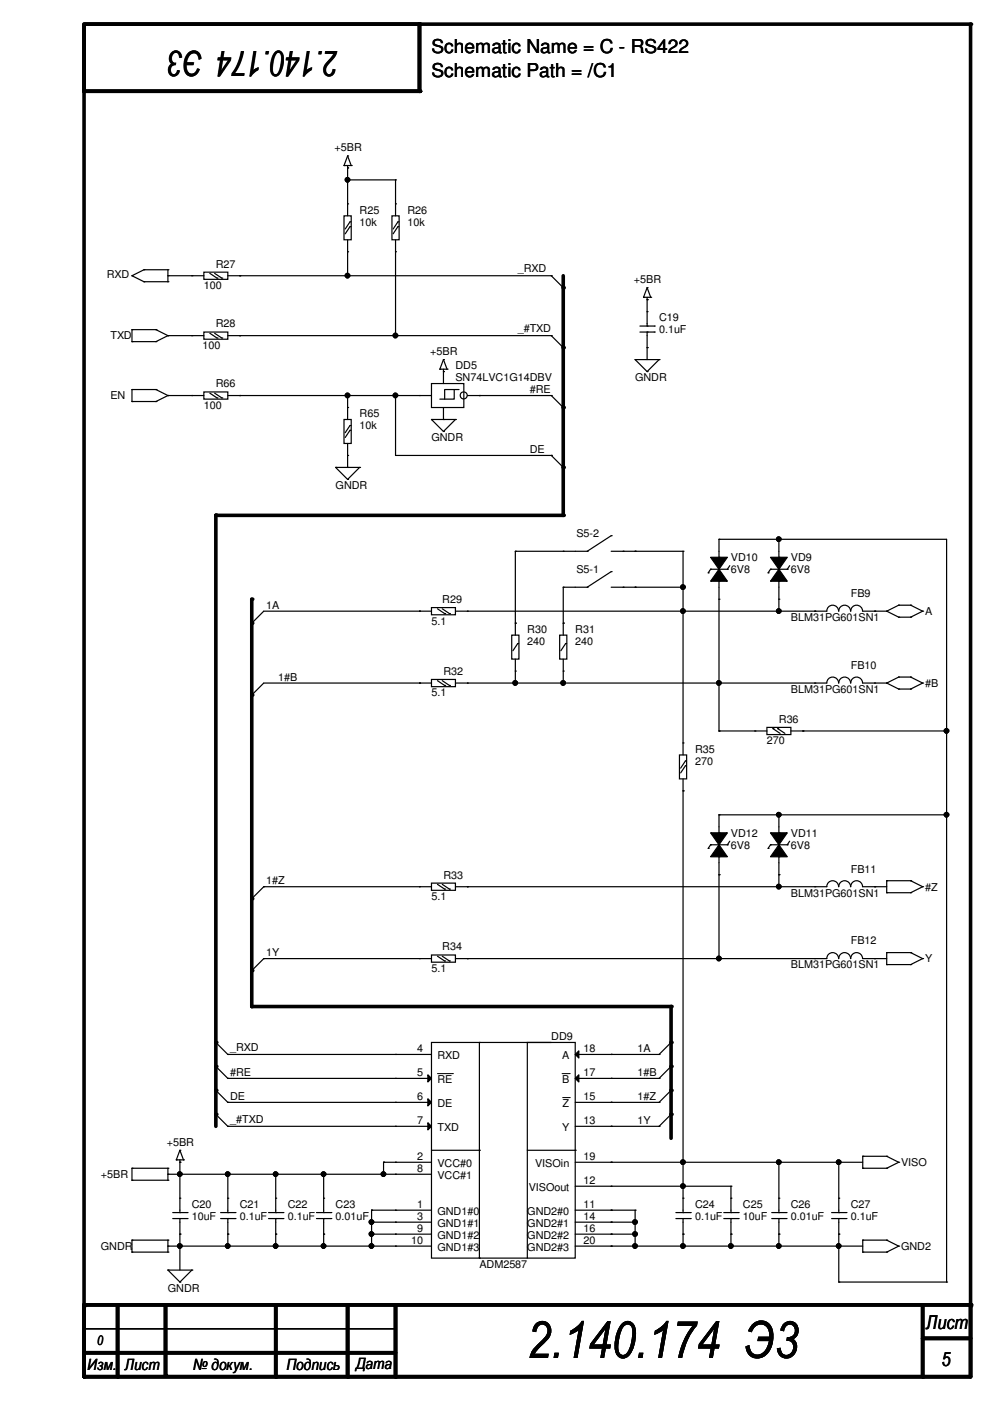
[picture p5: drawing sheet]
<svg xmlns="http://www.w3.org/2000/svg" width="210mm" height="297mm" viewBox="0 0 210 297" stroke-linecap="round" stroke-linejoin="round" font-family="sans-serif">
<g fill="none" stroke="#000" stroke-width=".76">
<path d="M17.8 5.1h188v286.8h-188v-286.5M88.9 5.1v14.2h-71.1M119.4 58.5v50.8h-73.6v129.5M53.4 127v86.4h88.9v27.9M18.1 276.6h187.7M24.9 276.6v15.3M35.1 276.6v15M58.5 276.6v15.3M73.7 276.6v15.3M83.9 276.6v15.3M195.6 276.6v15.3M17.8 286.8h66.1"/>
<path d="M195.6 283.8h10.2"/>
</g>
<g fill="#000">
<circle cx="17.8" cy="19.3" r=".38"/>
<circle cx="88.9" cy="19.3" r=".38"/>
<circle cx="88.9" cy="5.1" r=".38"/>
<circle cx="205.8" cy="5.1" r=".38"/>
<circle cx="119.4" cy="73.7" r=".38"/>
<circle cx="119.4" cy="61" r=".38"/>
<circle cx="119.4" cy="86.4" r=".38"/>
<circle cx="119.4" cy="99.1" r=".38"/>
<circle cx="45.8" cy="109.3" r=".38"/>
<circle cx="119.4" cy="109.3" r=".38"/>
<circle cx="53.4" cy="127" r=".38"/>
<circle cx="53.4" cy="132.1" r=".38"/>
<circle cx="53.4" cy="147.4" r=".38"/>
<circle cx="53.4" cy="190.5" r=".38"/>
<circle cx="53.4" cy="213.4" r=".38"/>
<circle cx="53.4" cy="205.8" r=".38"/>
<circle cx="142.3" cy="213.4" r=".38"/>
<circle cx="45.8" cy="221" r=".38"/>
<circle cx="45.8" cy="226.1" r=".38"/>
<circle cx="45.8" cy="236.3" r=".38"/>
<circle cx="45.8" cy="231.2" r=".38"/>
<circle cx="142.3" cy="221" r=".38"/>
<circle cx="142.3" cy="231.2" r=".38"/>
<circle cx="142.3" cy="226.1" r=".38"/>
<circle cx="142.3" cy="236.3" r=".38"/>
<circle cx="17.8" cy="276.6" r=".38"/>
<circle cx="17.8" cy="276.9" r=".38"/>
<circle cx="18.1" cy="276.6" r=".38"/>
<circle cx="205.8" cy="276.6" r=".38"/>
<circle cx="205.8" cy="276.9" r=".38"/>
<circle cx="17.8" cy="291.9" r=".38"/>
<circle cx="17.8" cy="286.8" r=".38"/>
<circle cx="24.9" cy="291.9" r=".38"/>
<circle cx="35.1" cy="291.6" r=".38"/>
<circle cx="58.5" cy="291.9" r=".38"/>
<circle cx="73.7" cy="291.9" r=".38"/>
<circle cx="83.9" cy="291.9" r=".38"/>
<circle cx="195.6" cy="283.8" r=".38"/>
<circle cx="195.6" cy="291.9" r=".38"/>
</g>
<g fill="none" stroke="#000" stroke-width=".25">
<path d="M72.9 35.1h.1M72.9 35.1h1.6M73.7 35.6h.1M73.7 33.1h.1M73.7 38.1h.1M73.7 35.1v10.7M73.7 33.1l-.8 2M73.7 33.1l.8 2M73.7 38.1h10.2M74.5 35.1h.1M83.9 38.1h.1M83.9 38.1v7.7"/>
<path d="M28 58.5h.1M28 58.5l2.5 1.2M30.5 59.7h.1M30.5 57.2h.1M30.5 59.7h5.1M30.5 57.2l-2.5 1.3M30.5 57.2h5.1M35.6 57.2h.1M35.6 59.7h.1M35.6 58.5h.1M35.6 57.2v2.5M35.6 58.5h7.6"/>
<path d="M40.7 58.5h.1M43.2 57.7h5.1v1.5h-5.1zM44.5 58l1.5 1M45.5 58l1.5 1M46 59h.1M47 59h.1M48.3 58.5h68.6M50.8 58.5h.1M72.9 45.8h1.6v5h-1.6zM73.7 53.4h.1M73.7 43.2h.1M73.7 58.5h.1"/>
<path d="M73.7 50.8v7.7M74.2 48h.1M74.2 47h.1M74.2 48l-1 1.6M74.2 47l-1 1.6M83.1 45.8h1.5v5h-1.5zM83.9 53.4h.1M83.9 43.2h.1M83.9 50.8v20.4M84.4 48h.1M84.4 47h.1M84.4 48l-1 1.6"/>
<path d="M84.4 47l-1 1.6M116.9 58.5h.1M116.9 58.5l2.5 2.5M28 69.9h.1M28 72.4h.1M28 69.9h5.1M28 69.9v2.5M28 72.4h5.1M33.1 69.9h.1M33.1 72.4h.1M33.1 69.9l2.5 1.3M35.6 71.2h.1"/>
<path d="M35.6 71.2l-2.5 1.2M35.6 71.2h7.6M40.7 71.2h.1M43.2 70.4h5.1v1.5h-5.1zM44.5 70.7l1.5 1M45.5 70.7l1.5 1M46 71.7h.1M47 71.7h.1M48.3 71.2h68.6M50.8 71.2h.1M83.9 71.2h.1M93.3 78.3h.1"/>
<path d="M93.3 78.3h1.5M94 78.8h.1M94 76.2h.1M94 78.3v3M94 76.2l-.7 2.1M94 76.2l.8 2.1M94.8 78.3h.1M116.9 71.2h.1M116.9 71.2l2.5 2.5M134.7 76.2h.1M134.7 76.2h5M134.7 76.2l2.5 2.6"/>
<path d="M135.7 70.4h3M135.7 69.1h3M136.4 63h.1M136.4 63h1.6M137.2 63.5h.1M137.2 61h.1M137.2 78.8h.1M137.2 69.1h.1M137.2 70.4h.1M137.2 66.1h.1M137.2 73.7h.1M137.2 63v6.1"/>
<path d="M137.2 70.4v5.8M137.2 61l-.8 2M137.2 61l.8 2M138 63h.1M138.7 70.4h.1M138.7 69.1h.1M139.7 76.2h.1M139.7 76.2l-2.5 2.6M28 82.6h.1M28 85.1h.1M28 82.6v2.5M28 82.6h5.1"/>
<path d="M28 85.1h5.1M33.1 82.6h.1M33.1 85.1h.1M33.1 82.6l2.5 1.3M35.6 83.9h.1M35.6 83.9l-2.5 1.2M35.6 83.9h7.6M40.7 83.9h.1M43.2 83.1h5.1v1.5h-5.1zM44.5 83.4l1.5 1M45.5 83.4l1.5 1M46 84.4h.1"/>
<path d="M47 84.4h.1M48.3 83.9h43.2M50.8 83.9h.1M71.2 99.1h.1M71.2 99.1h5M71.2 99.1l2.5 2.5M72.9 88.9h1.6v5.1h-1.6zM73.7 96.6h.1M73.7 86.4h.1M73.7 83.9h.1M73.7 99.1h.1M73.7 83.9v5"/>
<path d="M73.7 94v5.1M74.2 91.2h.1M74.2 90.2h.1M74.2 91.2l-1 1.6M74.2 90.2l-1 1.5M76.2 99.1h.1M76.2 99.1l-2.5 2.5M83.9 83.9h.1M83.9 83.9v12.7h33M88.9 83.9h.1M91.5 81.3h6.8v5.1h-6.8zM91.5 88.9h.1"/>
<path d="M91.5 88.9h5.1M91.5 88.9l2.5 2.6M94 91.5h.1M94 88.9h.1M94 86.4v2.5M96.3 82.6v2h-3M96.6 88.9h.1M96.6 88.9l-2.6 2.6M97.3 82.6h-3v2M99.1 83.9h17.8M101.6 83.9h.1M116.9 83.9h.1"/>
<path d="M116.9 96.6h.1M116.9 83.9l2.5 2.5M116.9 96.6l2.5 2.5M73.7 101.6h.1M109.3 116.9h.1M109.3 116.9h15.2M109.3 116.9v17.8M119.4 116.9h.1M124.5 116.9h.1M129.6 113.6h.1M129.6 116.9h15.2M129.6 113.6l-5.1 3.3"/>
<path d="M132.1 116.9h.1M134.7 116.9h.1M144.8 116.9h.1M144.8 116.9v43.2M150.7 118.2h3.5l-1.8 2.5zM152.4 118.2h.1M152.4 114.3h.1M152.4 114.3v3.9M152.4 114.3h48.3v157.5M154.7 119.9l-.5 .8M163.4 118.2h3.5l-1.8 2.5zM165.1 118.2h.1"/>
<path d="M165.1 114.3h.1M165.1 114.3v3.9M167.4 119.9l-.5 .8M53.4 132.1h.1M88.9 129.6h.1M91.5 128.8h5.1v1.5h-5.1zM91.5 129.6h-35.6l-2.5 2.5M92.8 129.1l1.5 1M93.8 129.1l1.5 1M94.3 130.1h.1M95.3 130.1h.1M96.6 129.6h78.7a1.25 1.25 0 0 1 1.3-1.3 1.25 1.25 0 0 1 1.2 1.3"/>
<path d="M99.1 129.6h.1M108.5 134.7h1.5v5h-1.5zM109.3 132.1h.1M109.3 139.7v5.1M109.8 136.4h.1M109.8 136.4l-1 1.6M118.7 134.7h1.5v5h-1.5zM119.4 124.5h.1M119.4 132.1h.1M119.4 124.5h5.1M119.4 124.5v10.2M119.4 139.7v5.1"/>
<path d="M119.9 136.4h.1M119.9 136.4l-1 1.6M124.5 124.5h.1M129.6 121.2h.1M129.6 124.5h15.2M129.6 121.2l-5.1 3.3M132.1 124.5h.1M134.7 124.5h.1M144.8 129.6h.1M144.8 124.5h.1M150.2 121.5h.1M150.7 120.7h.1"/>
<path d="M150.7 120.7h3.5M150.7 120.7l-.5 .8M152.4 120.7l1.8 2.5h-3.5zM152.4 123.2h.1M152.4 127h.1M152.4 123.2v31.8M154.2 120.7h.1M162.9 121.5h.1M163.4 120.7h.1M163.4 120.7h3.5M163.4 120.7l-.5 .8M165.1 120.7l1.8 2.5h-3.5z"/>
<path d="M165.1 123.2h.1M165.1 127h.1M165.1 129.6h.1M165.1 123.2v6.4M166.9 120.7h.1M172.8 129.6h.1M177.8 129.6a1.25 1.25 0 0 1 1.3-1.3 1.25 1.25 0 0 1 1.2 1.3M180.4 129.6a1.25 1.25 0 0 1 1.2-1.3 1.25 1.25 0 0 1 1.3 1.3M182.9 129.6h5.1M185.5 129.6h.1M188 129.6h.1M188 129.6l2.5 1.3"/>
<path d="M190.5 128.3h.1M190.5 130.9h.1M190.5 128.3l-2.5 1.3M190.5 128.3h2.6M190.5 130.9h2.6M193.1 128.3h.1M193.1 130.9h.1M193.1 128.3l2.5 1.3M195.6 129.6h.1M195.6 129.6l-2.5 1.3M53.4 147.4h.1M88.9 144.8h.1"/>
<path d="M91.5 144.1h5.1v1.5h-5.1zM91.5 144.8h-35.6l-2.5 2.6M92.8 144.3l1.5 1M93.8 144.3l1.5 1M94.3 145.3h.1M95.3 145.3h.1M96.6 144.8h78.7a1.25 1.25 0 0 1 1.3-1.2 1.25 1.25 0 0 1 1.2 1.2M99.1 144.8h.1M109.3 142.3h.1M109.3 144.8h.1M119.4 142.3h.1M119.4 144.8h.1"/>
<path d="M144.8 157.5h.1M152.4 144.8h.1M152.4 155h.1M152.4 155h10.2M160.1 155h.1M162.6 154.2h5.1v1.5h-5.1zM163.9 154.5h.1M163.9 154.5l1.5 1M164.9 154.5h.1M164.9 154.5l1.5 1M167.7 155h33M170.2 155h.1"/>
<path d="M172.8 144.8h.1M177.8 144.8a1.25 1.25 0 0 1 1.3-1.2 1.25 1.25 0 0 1 1.2 1.2M180.4 144.8a1.25 1.25 0 0 1 1.2-1.2 1.25 1.25 0 0 1 1.3 1.2M182.9 144.8h5.1M185.5 144.8h.1M188 144.8h.1M188 144.8l2.5 1.3M190.5 143.6h.1M190.5 146.1h.1M190.5 143.6l-2.5 1.2M190.5 143.6h2.6M190.5 146.1h2.6"/>
<path d="M193.1 143.6h.1M193.1 146.1h.1M193.1 143.6l2.5 1.2M195.6 144.8h.1M195.6 144.8l-2.5 1.3M200.7 155h.1M144.1 160.1h1.5v5h-1.5zM144.8 167.7h.1M144.8 165.1v92M145.3 162.3h.1M145.3 161.3h.1M145.3 162.3l-1 1.6"/>
<path d="M145.3 161.3l-1 1.6M150.2 179.9h.1M150.7 176.6h3.5l-1.8 2.5zM150.7 179.1h.1M150.7 179.1h3.5M150.7 179.1l-.5 .8M152.4 179.1l1.8 2.6h-3.5zM152.4 176.6h.1M152.4 172.8h.1M152.4 172.8v3.8M152.4 172.8h48.3M154.2 179.1h.1"/>
<path d="M154.7 178.4l-.5 .7M162.9 179.9h.1M163.4 176.6h3.5l-1.8 2.5zM163.4 179.1h.1M163.4 179.1h3.5M163.4 179.1l-.5 .8M165.1 179.1l1.8 2.6h-3.5zM165.1 176.6h.1M165.1 172.8h.1M165.1 172.8v3.8M166.9 179.1h.1M167.4 178.4l-.5 .7"/>
<path d="M200.7 172.8h.1M53.4 190.5h.1M55.9 188h.1M55.9 188l-2.5 2.5M55.9 188h35.6M88.9 188h.1M91.5 187.2h5.1v1.6h-5.1zM92.8 187.5l1.5 1M93.8 187.5l1.5 1M94.3 188.5h.1M95.3 188.5h.1M96.6 188h78.7a1.25 1.25 0 0 1 1.3-1.3 1.25 1.25 0 0 1 1.2 1.3"/>
<path d="M99.1 188h.1M152.4 181.7h.1M152.4 185.5h.1M152.4 181.7v21.5M165.1 181.7h.1M165.1 185.5h.1M165.1 188h.1M165.1 181.7v6.3M172.8 188h.1M177.8 188a1.25 1.25 0 0 1 1.3-1.3 1.25 1.25 0 0 1 1.2 1.3M180.4 188a1.25 1.25 0 0 1 1.2-1.3 1.25 1.25 0 0 1 1.3 1.3M182.9 188h5.1"/>
<path d="M185.5 188h.1M188 189.3h.1M188 186.7h.1M188 186.7h5.1M188 189.3h5.1M188 186.7v2.6M193.1 186.7h.1M193.1 189.3h.1M193.1 186.7l2.5 1.3M195.6 188h.1M195.6 188l-2.5 1.3M53.4 205.8h.1"/>
<path d="M55.9 203.2h.1M55.9 203.2l-2.5 2.6M55.9 203.2h35.6M88.9 203.2h.1M91.5 202.5h5.1v1.5h-5.1zM92.8 202.7l1.5 1.1M93.8 202.7l1.5 1.1M94.3 203.8h.1M95.3 203.8h.1M96.6 203.2h78.7a1.25 1.25 0 0 1 1.3-1.2 1.25 1.25 0 0 1 1.2 1.2M99.1 203.2h.1M152.4 203.2h.1"/>
<path d="M172.8 203.2h.1M177.8 203.2a1.25 1.25 0 0 1 1.3-1.2 1.25 1.25 0 0 1 1.2 1.2M180.4 203.2a1.25 1.25 0 0 1 1.2-1.2 1.25 1.25 0 0 1 1.3 1.2M182.9 203.2h5.1M185.5 203.2h.1M188 204.5h.1M188 202h.1M188 202v2.5M188 202h5.1M188 204.5h5.1M193.1 202h.1M193.1 204.5h.1"/>
<path d="M193.1 202l2.5 1.2M195.6 203.2h.1M195.6 203.2l-2.5 1.3M45.8 221h.1M45.8 236.3h.1M45.8 226.1h.1M45.8 231.2h.1M45.8 221l2.5 2.6M45.8 236.3l2.5 2.5M45.8 226.1l2.5 2.5M45.8 231.2l2.5 2.5M48.3 238.8h.1"/>
<path d="M48.3 223.6h.1M48.3 233.7h.1M48.3 228.6h.1M48.3 223.6h43.2M48.3 228.6h43.2M48.3 233.7h43.2M48.3 238.8h43.2M83.9 223.6h.1M83.9 228.6h.1M83.9 233.7h.1M83.9 238.8h.1M90.7 227.9l.8 .7-.8 .8z"/>
<path d="M90.7 233l.8 .7-.8 .8zM90.7 238l.8 .8-.8 .8zM91.5 221h10.1v45.7h-10.1zM101.6 221h.1M101.6 221h15.3M111.8 221h10.2v45.7h-10.2zM122 228.6l.7-.7v1.5zM122 223.6l.7-.8v1.5zM122 223.6h17.7M122 228.6h17.7M122 233.7h17.7M122 238.8h17.7"/>
<path d="M129.6 238.8h.1M129.6 233.7h.1M129.6 228.6h.1M129.6 223.6h.1M139.7 223.6h.1M139.7 228.6h.1M139.7 233.7h.1M139.7 238.8h.1M142.3 221l-2.6 2.6M142.3 226.1l-2.6 2.5M142.3 231.2l-2.6 2.5M142.3 236.3l-2.6 2.5"/>
<path d="M28 250.2h.1M28 247.7h.1M28 247.7v2.5M28 247.7h7.6M28 250.2h7.6M35.6 247.7h.1M35.6 250.2h.1M35.6 249h.1M35.6 247.7v2.5M35.6 249h55.9M36.6 258.4h3.1M36.6 257.1h3.1"/>
<path d="M37.4 245.9h.1M37.4 245.9h1.5M38.1 246.4h.1M38.1 243.9h.1M38.1 257.1h.1M38.1 258.4h.1M38.1 254h.1M38.1 249h.1M38.1 245.9v11.2M38.1 258.4v10.9M38.1 243.9l-.7 2M38.1 243.9l.8 2"/>
<path d="M38.9 245.9h.1M39.7 258.4h.1M39.7 257.1h.1M46.8 258.4h3M46.8 257.1h3M48.3 257.1h.1M48.3 258.4h.1M48.3 254h.1M48.3 249h.1M48.3 249v8.1M48.3 258.4v5.8M49.8 258.4h.1"/>
<path d="M49.8 257.1h.1M56.9 258.4h3.1M56.9 257.1h3.1M58.5 257.1h.1M58.5 258.4h.1M58.5 254h.1M58.5 249h.1M58.5 249v8.1M58.5 258.4v5.8M60 258.4h.1M60 257.1h.1M67.1 258.4h3"/>
<path d="M67.1 257.1h3M68.6 257.1h.1M68.6 258.4h.1M68.6 254h.1M68.6 249h.1M68.6 249v8.1M68.6 258.4v5.8M70.1 258.4h.1M70.1 257.1h.1M78.8 256.6h.1M78.8 259.1h.1M78.8 259.1h12.7"/>
<path d="M78.8 256.6h12.7M78.8 256.6v7.6M81.3 249h.1M81.3 246.4h.1M81.3 246.4h10.2M81.3 246.4v2.6M83.9 246.4h.1M83.9 259.1h.1M83.9 249h.1M83.9 256.6h.1M91.5 243.9h10.1M101.6 243.9h.1"/>
<path d="M111.8 243.9h10.2M122 243.9h.1M122 246.4h60.9M122 259.1h12.7M122 256.6h12.7M122 251.5h33M129.6 256.6h.1M129.6 251.5h.1M129.6 259.1h.1M129.6 246.4h.1M134.7 256.6h.1M134.7 259.1h.1"/>
<path d="M134.7 256.6v7.6M143.3 258.4h3M143.3 257.1h3M144.8 257.1h.1M144.8 258.4h.1M144.8 254h.1M144.8 251.5h.1M144.8 246.4h.1M144.8 258.4v5.8M146.3 258.4h.1M146.3 257.1h.1M153.5 258.4h3"/>
<path d="M153.5 257.1h3M155 257.1h.1M155 258.4h.1M155 254h.1M155 251.5h.1M155 251.5v5.6M155 258.4v5.8M156.5 258.4h.1M156.5 257.1h.1M163.6 258.4h3.1M163.6 257.1h3.1M165.1 257.1h.1"/>
<path d="M165.1 258.4h.1M165.1 254h.1M165.1 246.4h.1M165.1 246.4v10.7M165.1 258.4v5.8M166.7 258.4h.1M166.7 257.1h.1M176.3 258.4h3.1M176.3 257.1h3.1M177.8 257.1h.1M177.8 258.4h.1M177.8 254h.1"/>
<path d="M177.8 246.4h.1M177.8 246.4v10.7M177.8 258.4v13.4M179.4 258.4h.1M179.4 257.1h.1M182.9 247.7h.1M182.9 245.2h.1M182.9 247.7h5.1M182.9 245.2h5.1M182.9 245.2v2.5M188 245.2h.1M188 247.7h.1"/>
<path d="M188 245.2l2.5 1.2M190.5 246.4h.1M190.5 246.4l-2.5 1.3M17.8 277.4h.1M17.8 276.9v.5M28 265.5h.1M28 262.9h.1M28 262.9v2.6M28 262.9h7.6M28 265.5h7.6M35.6 262.9h.1M35.6 265.5h.1"/>
<path d="M35.6 269.3h.1M35.6 264.2h.1M35.6 262.9v2.6M35.6 269.3h5.1M35.6 269.3l2.5 2.5M35.6 264.2h55.9M38.1 271.8h.1M38.1 261.7h.1M38.1 264.2h.1M40.7 269.3h.1M40.7 269.3l-2.6 2.5M48.3 261.7h.1"/>
<path d="M48.3 264.2h.1M58.5 261.7h.1M58.5 264.2h.1M68.6 261.7h.1M68.6 264.2h.1M78.8 264.2h.1M78.8 261.7h.1M78.8 261.7h12.7M83.9 264.2h.1M83.9 261.7h.1M101.6 266.7h.1M101.6 266.7h10.2"/>
<path d="M122 264.2h60.9M122 261.7h12.7M129.6 261.7h.1M129.6 264.2h.1M134.7 264.2h.1M134.7 261.7h.1M144.8 261.7h.1M144.8 264.2h.1M155 261.7h.1M155 264.2h.1M165.1 261.7h.1M177.8 261.7h.1"/>
<path d="M177.8 264.2h.1M177.8 271.8h.1M177.8 271.8h22.9M182.9 265.5h.1M182.9 262.9h.1M182.9 262.9h5.1M182.9 265.5h5.1M182.9 262.9v2.6M188 262.9h.1M188 265.5h.1M188 262.9l2.5 1.3M190.5 264.2h.1"/>
<path d="M190.5 264.2l-2.5 1.3M200.7 271.8h.1M17.8 281.7h.1M17.8 281.7h66.1"/>
<circle cx="73.7" cy="38.1" r=".49"/>
<circle cx="73.7" cy="58.4" r=".49"/>
<circle cx="83.8" cy="71.1" r=".49"/>
<circle cx="73.7" cy="83.8" r=".49"/>
<circle cx="83.8" cy="83.8" r=".49"/>
<circle cx="98.3" cy="83.8" r=".75"/>
<circle cx="165.1" cy="114.3" r=".49"/>
<circle cx="144.8" cy="124.5" r=".49"/>
<circle cx="144.8" cy="129.6" r=".49"/>
<circle cx="165.1" cy="129.6" r=".49"/>
<circle cx="109.2" cy="144.8" r=".49"/>
<circle cx="119.4" cy="144.8" r=".49"/>
<circle cx="152.4" cy="144.8" r=".49"/>
<circle cx="200.7" cy="155" r=".49"/>
<circle cx="165.1" cy="172.7" r=".49"/>
<circle cx="200.7" cy="172.7" r=".49"/>
<circle cx="165.1" cy="188" r=".49"/>
<circle cx="152.4" cy="203.2" r=".49"/>
<circle cx="38.1" cy="248.9" r=".49"/>
<circle cx="48.3" cy="248.9" r=".49"/>
<circle cx="58.4" cy="248.9" r=".49"/>
<circle cx="68.6" cy="248.9" r=".49"/>
<circle cx="78.8" cy="259.1" r=".49"/>
<circle cx="81.3" cy="248.9" r=".49"/>
<circle cx="134.6" cy="259.1" r=".49"/>
<circle cx="144.8" cy="251.5" r=".49"/>
<circle cx="144.8" cy="246.4" r=".49"/>
<circle cx="165.1" cy="246.4" r=".49"/>
<circle cx="177.8" cy="246.4" r=".49"/>
<circle cx="38.1" cy="264.2" r=".49"/>
<circle cx="48.3" cy="264.2" r=".49"/>
<circle cx="58.4" cy="264.2" r=".49"/>
<circle cx="68.6" cy="264.2" r=".49"/>
<circle cx="78.8" cy="261.6" r=".49"/>
<circle cx="78.8" cy="264.2" r=".49"/>
<circle cx="134.6" cy="261.6" r=".49"/>
<circle cx="134.6" cy="264.2" r=".49"/>
<circle cx="144.8" cy="264.2" r=".49"/>
<circle cx="155" cy="264.2" r=".49"/>
<circle cx="165.1" cy="264.2" r=".49"/>
<circle cx="177.8" cy="264.2" r=".49"/>
</g>
<g fill="#000">
<path d="M90.7 227.9l.8 .7-.8 .8zM90.7 233l.8 .7-.8 .8zM90.7 238l.8 .8-.8 .8zM122 228.6l.7-.7v1.5zM122 223.6l.7-.8v1.5z"/>
<path d="M150.7 118.2h3.5l-1.8 2.5z" fill-rule="evenodd"/>
<path d="M152.4 120.7l1.8 2.5h-3.5z" fill-rule="evenodd"/>
<path d="M163.4 118.2h3.5l-1.8 2.5z" fill-rule="evenodd"/>
<path d="M165.1 120.7l1.8 2.5h-3.5z" fill-rule="evenodd"/>
<path d="M150.7 176.6h3.5l-1.8 2.5z" fill-rule="evenodd"/>
<path d="M152.4 179.1l1.8 2.6h-3.5z" fill-rule="evenodd"/>
<path d="M163.4 176.6h3.5l-1.8 2.5z" fill-rule="evenodd"/>
<path d="M165.1 179.1l1.8 2.6h-3.5z" fill-rule="evenodd"/>
<circle cx="73.7" cy="38.1" r=".49"/>
<circle cx="73.7" cy="58.4" r=".49"/>
<circle cx="83.8" cy="71.1" r=".49"/>
<circle cx="73.7" cy="83.8" r=".49"/>
<circle cx="83.8" cy="83.8" r=".49"/>
<circle cx="165.1" cy="114.3" r=".49"/>
<circle cx="144.8" cy="124.5" r=".49"/>
<circle cx="144.8" cy="129.6" r=".49"/>
<circle cx="165.1" cy="129.6" r=".49"/>
<circle cx="109.2" cy="144.8" r=".49"/>
<circle cx="119.4" cy="144.8" r=".49"/>
<circle cx="152.4" cy="144.8" r=".49"/>
<circle cx="200.7" cy="155" r=".49"/>
<circle cx="165.1" cy="172.7" r=".49"/>
<circle cx="200.7" cy="172.7" r=".49"/>
<circle cx="165.1" cy="188" r=".49"/>
<circle cx="152.4" cy="203.2" r=".49"/>
<circle cx="38.1" cy="248.9" r=".49"/>
<circle cx="48.3" cy="248.9" r=".49"/>
<circle cx="58.4" cy="248.9" r=".49"/>
<circle cx="68.6" cy="248.9" r=".49"/>
<circle cx="78.8" cy="259.1" r=".49"/>
<circle cx="81.3" cy="248.9" r=".49"/>
<circle cx="134.6" cy="259.1" r=".49"/>
<circle cx="144.8" cy="251.5" r=".49"/>
<circle cx="144.8" cy="246.4" r=".49"/>
<circle cx="165.1" cy="246.4" r=".49"/>
<circle cx="177.8" cy="246.4" r=".49"/>
<circle cx="38.1" cy="264.2" r=".49"/>
<circle cx="48.3" cy="264.2" r=".49"/>
<circle cx="58.4" cy="264.2" r=".49"/>
<circle cx="68.6" cy="264.2" r=".49"/>
<circle cx="78.8" cy="261.6" r=".49"/>
<circle cx="78.8" cy="264.2" r=".49"/>
<circle cx="134.6" cy="261.6" r=".49"/>
<circle cx="134.6" cy="264.2" r=".49"/>
<circle cx="144.8" cy="264.2" r=".49"/>
<circle cx="155" cy="264.2" r=".49"/>
<circle cx="165.1" cy="264.2" r=".49"/>
<circle cx="177.8" cy="264.2" r=".49"/>
</g>
<path d="M92.8 227.6h3.1M95.9 227.6h.1M119.2 227.6h1.5M119.3 232.7h1.4M120.7 232.7h.1M120.7 227.6h.1" fill="none" stroke="#000" stroke-width=".21"/>
<text font-size="10.9" x="111.7" y="287.9">2.140.174 Э3</text>
<text font-size="7.4" x="71.8" y="10.8" transform="rotate(-180 71.8 10.8)">2.140.174 Э3</text>
<g font-size="4.1">
<text x="91.5" y="11.3">Schematic Name = C - RS422</text>
<text x="91.5" y="16.4">Schematic Path = /C1</text>
<text x="196.4" y="281.7">Лист</text>
<text x="199.6" y="289.6">5</text>
</g>
<g font-size="3.3">
<text x="18.6" y="290.4">Изм. Лист</text>
<text x="40.9" y="290.4">№ докум.</text>
<text x="60.7" y="290.4">Подпись</text>
<text x="75.5" y="290.2">Дата</text>
</g>
<text font-size="2.8" x="20.6" y="285.1">0</text>
<g font-size="2.3">
<text x="70.9" y="32.1">+5BR</text>
<text x="76.2" y="45.3">R25</text>
<text x="76.2" y="47.8">10k</text>
<text x="86.4" y="45.3">R26</text>
<text x="86.4" y="47.8">10k</text>
<text x="22.6" y="59">RXD</text>
<text x="45.8" y="56.7">R27</text>
<text x="109.8" y="57.7">_RXD</text>
<text x="43.2" y="61.3">100</text>
<text x="134.4" y="60">+5BR</text>
<text x="23.4" y="72">TXD</text>
<text x="45.8" y="69.4">R28</text>
<text x="109.8" y="70.4">_#TXD</text>
<text x="139.7" y="68.2">C19</text>
<text x="139.7" y="70.7">0.1uF</text>
<text x="43" y="74">100</text>
<text x="91.2" y="75.3">+5BR</text>
<text x="45.8" y="82.1">R66</text>
<text x="96.6" y="78.3">DD5</text>
<text x="96.6" y="80.9">SN74LVC1G14DBV</text>
<text x="112.3" y="83.4">#RE</text>
<text x="134.7" y="80.9">GNDR</text>
<text x="23.4" y="84.7">EN</text>
<text x="43.2" y="86.7">100</text>
<text x="76.2" y="88.5">R65</text>
<text x="76.2" y="91">10k</text>
<text x="91.5" y="93.6">GNDR</text>
<text x="112.3" y="96.1">DE</text>
<text x="71.2" y="103.7">GNDR</text>
<text x="122.2" y="113.9">S5-2</text>
<text x="155" y="119">VD10</text>
<text x="167.7" y="119">VD9</text>
<text x="122.2" y="121.5">S5-1</text>
<text x="155" y="121.5">6V8</text>
<text x="167.7" y="121.5">6V8</text>
<text x="56.4" y="129.1">1A</text>
<text x="93.8" y="127.8">R29</text>
<text x="167.7" y="131.7">BLM31PG601SN1</text>
<text x="180.4" y="126.6">FB9</text>
<text x="196.1" y="130.4">A</text>
<text x="91.5" y="132.4">5.1</text>
<text x="111.8" y="134.2">R30</text>
<text x="111.8" y="136.7">240</text>
<text x="122" y="134.2">R31</text>
<text x="122" y="136.7">240</text>
<text x="94" y="143.1">R32</text>
<text x="180.4" y="141.8">FB10</text>
<text x="59" y="144.3">1#B</text>
<text x="91.5" y="147.7">5.1</text>
<text x="167.7" y="146.9">BLM31PG601SN1</text>
<text x="196.1" y="145.6">#B</text>
<text x="165.1" y="153.2">R36</text>
<text x="147.4" y="159.6">R35</text>
<text x="162.6" y="157.8">270</text>
<text x="147.4" y="162.1">270</text>
<text x="155" y="177.4">VD12</text>
<text x="155" y="179.9">6V8</text>
<text x="167.7" y="177.4">VD11</text>
<text x="167.7" y="179.9">6V8</text>
<text x="180.4" y="185">FB11</text>
<text x="56.4" y="187.5">1#Z</text>
<text x="91.5" y="190.8">5.1</text>
<text x="94" y="186.3">R33</text>
<text x="167.7" y="190.1">BLM31PG601SN1</text>
<text x="196.1" y="188.8">#Z</text>
<text x="56.4" y="202.7">1Y</text>
<text x="93.8" y="201.5">R34</text>
<text x="180.4" y="200.2">FB12</text>
<text x="91.5" y="206.1">5.1</text>
<text x="167.7" y="205.3">BLM31PG601SN1</text>
<text x="196.1" y="204">Y</text>
<text x="116.9" y="220.6">DD9</text>
<text x="48.8" y="222.8">_RXD</text>
<text x="88.4" y="223">4</text>
<text x="92.8" y="224.6">RXD</text>
<text x="119.2" y="224.6">A</text>
<text x="123.7" y="223">18</text>
<text x="135.2" y="223.1">1A</text>
<text x="48.8" y="233.2">DE</text>
<text x="48.8" y="228.1">#RE</text>
<text x="88.4" y="228.1">5</text>
<text x="88.4" y="233.2">6</text>
<text x="92.8" y="229.7">RE</text>
<text x="119.2" y="229.7">B</text>
<text x="123.7" y="233.2">15</text>
<text x="123.7" y="228.1">17</text>
<text x="135.2" y="228.1">1#B</text>
<text x="135.2" y="233.2">1#Z</text>
<text x="48.8" y="238.1">_#TXD</text>
<text x="88.4" y="238.3">7</text>
<text x="92.8" y="234.8">DE</text>
<text x="92.8" y="239.9">TXD</text>
<text x="119.2" y="239.9">Y</text>
<text x="119.3" y="234.8">Z</text>
<text x="123.7" y="238.3">13</text>
<text x="135.2" y="238.3">1Y</text>
<text x="35.3" y="242.9">+5BR</text>
<text x="88.4" y="245.9">2</text>
<text x="123.7" y="245.9">19</text>
<text x="21.4" y="249.8">+5BR</text>
<text x="88.4" y="248.4">8</text>
<text x="92.8" y="247.5">VCC#0</text>
<text x="92.8" y="250">VCC#1</text>
<text x="113.5" y="247.5">VISOin</text>
<text x="123.7" y="251">12</text>
<text x="191.1" y="247.2">VISO</text>
<text x="40.7" y="256.1">C20</text>
<text x="50.8" y="256.1">C21</text>
<text x="61" y="256.1">C22</text>
<text x="71.2" y="256.1">C23</text>
<text x="88.4" y="256">1</text>
<text x="92.8" y="257.6">GND1#0</text>
<text x="111.8" y="257.6">GND2#0</text>
<text x="112.1" y="252.6">VISOout</text>
<text x="123.7" y="256">11</text>
<text x="147.4" y="256.1">C24</text>
<text x="157.5" y="256.1">C25</text>
<text x="167.7" y="256.1">C26</text>
<text x="180.4" y="256.1">C27</text>
<text x="40.7" y="258.7">10uF</text>
<text x="50.8" y="258.7">0.1uF</text>
<text x="61" y="258.7">0.1uF</text>
<text x="71.2" y="258.7">0.01uF</text>
<text x="87.2" y="263.7">10</text>
<text x="88.4" y="258.6">3</text>
<text x="88.4" y="261.1">9</text>
<text x="92.8" y="260.2">GND1#1</text>
<text x="92.8" y="262.7">GND1#2</text>
<text x="111.8" y="260.2">GND2#1</text>
<text x="111.8" y="262.7">GND2#2</text>
<text x="123.7" y="258.6">14</text>
<text x="123.7" y="261.1">16</text>
<text x="123.7" y="263.7">20</text>
<text x="147.4" y="258.7">0.1uF</text>
<text x="157.5" y="258.7">10uF</text>
<text x="167.7" y="258.7">0.01uF</text>
<text x="180.4" y="258.7">0.1uF</text>
<text x="21.4" y="265">GNDR</text>
<text x="92.8" y="265.3">GND1#3</text>
<text x="101.6" y="268.8">ADM2587</text>
<text x="111.8" y="265.3">GND2#3</text>
<text x="191.1" y="265">GND2</text>
<text x="35.6" y="273.9">GNDR</text>
</g>
</svg>
